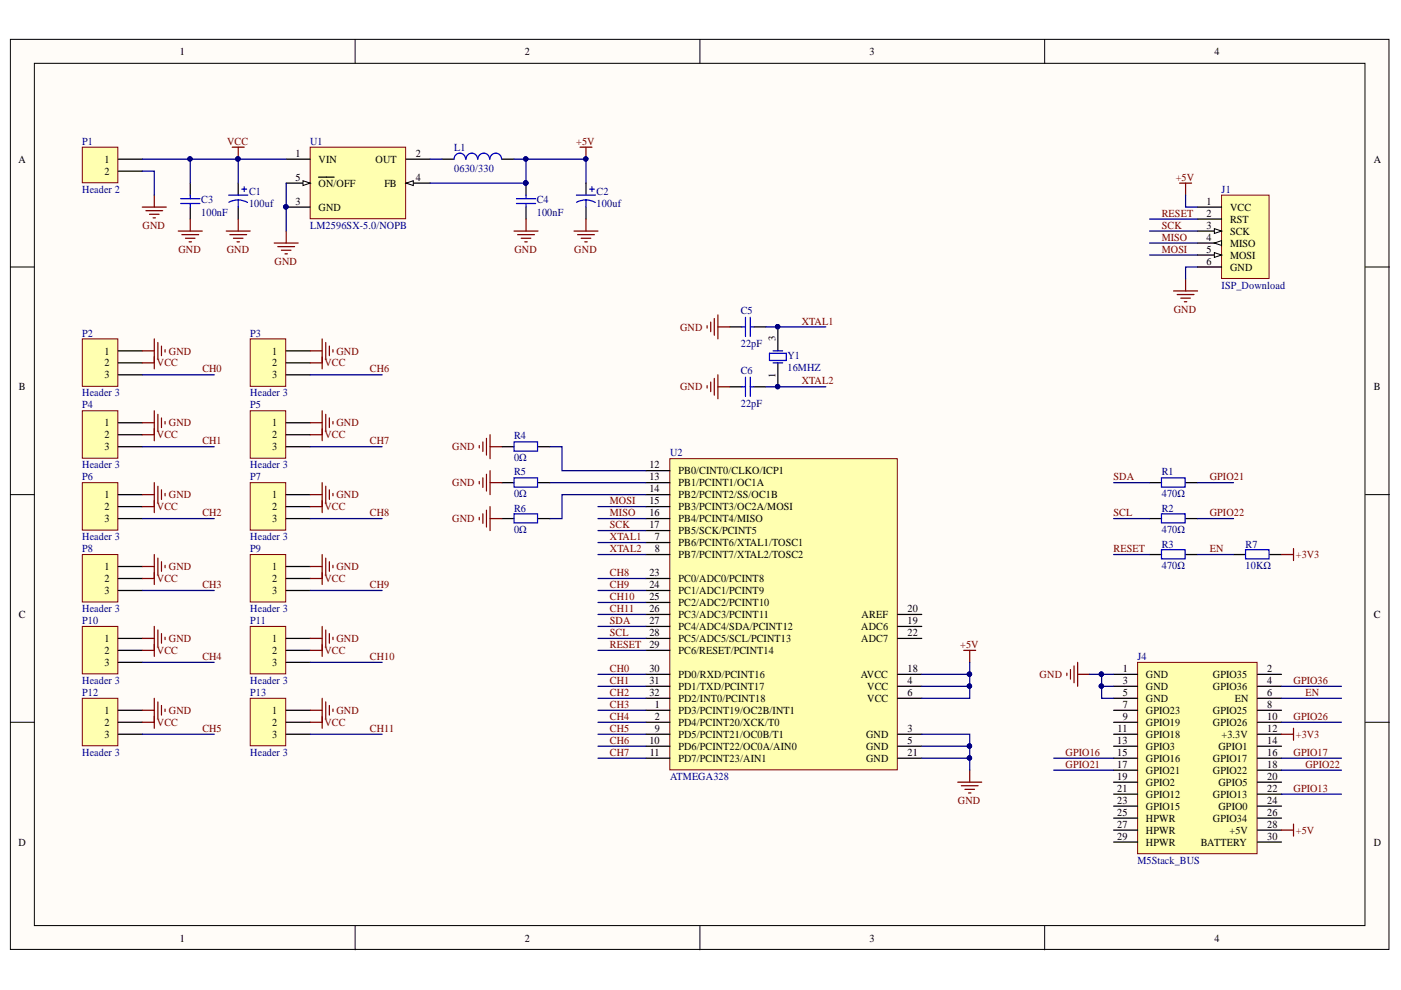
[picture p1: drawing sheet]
<svg xmlns="http://www.w3.org/2000/svg" width="297mm" height="210mm" viewBox="0 0 297 210" stroke-linecap="round" stroke-linejoin="round" font-family="sans-serif">
<g fill="#fffcf8" stroke="#000" stroke-width=".21">
<path d="M2.2 8.3h292.3v193h-292.3z"/>
<path d="M7.3 13.4h282.1v182.8h-282.1z"/>
</g>
<path d="M75.3 8.3v5.1M148.4 8.3v5.1M221.5 8.3v5.1M2.2 56.6h5.1M289.5 56.6h5.1M2.2 104.9h5.1M289.5 104.9h5.1M2.2 153.1h5.1M289.5 153.1h5.1M75.3 196.3v5.1M148.4 196.3v5.1M221.5 196.3v5.1" fill="none" stroke="#000" stroke-width=".21"/>
<path d="M241.2 140.4h25.3v40.6h-25.3z" fill="#ffffb0" stroke="#800000" stroke-width=".21"/>
<g fill="none" stroke="#000" stroke-width=".26">
<path d="M236.1 143h5.1M236.1 145.5h5.1M236.1 148.1h5.1M236.1 150.6h5.1M236.1 153.1h5.1M236.1 155.7h5.1M236.1 158.2h5.1M266.6 143h5.1M266.6 145.5h5.1M266.6 148.1h5.1M266.6 150.6h5.1M266.6 153.1h5.1"/>
<path d="M266.6 155.7h5.1M266.6 158.2h5.1M236.1 160.8h5.1M236.1 163.3h5.1M236.1 165.8h5.1M236.1 168.4h5.1M236.1 170.9h5.1M236.1 173.5h5.1M236.1 178.5h5.1M236.1 176h5.1M266.6 160.8h5.1M266.6 163.3h5.1"/>
<path d="M266.6 165.8h5.1M266.6 168.4h5.1M266.6 170.9h5.1M266.6 173.5h5.1M266.6 178.5h5.1M266.6 176h5.1"/>
</g>
<path d="M226.2 142.7v.5M227 142v2M227.7 141.2v3.6M228.5 140.4v5.1M228.5 143h2.5M271.7 176h2.5M274.2 174.7v2.6" fill="none" stroke="#800000" stroke-width=".26"/>
<path d="M142 97.3h48.2v65.9h-48.2z" fill="#ffffb0" stroke="#800000" stroke-width=".21"/>
<g fill="none" stroke="#000" stroke-width=".26">
<path d="M137 99.8h5M137 115h5M137 117.6h5M137 102.3h5M137 104.9h5M137 107.4h5M137 110h5M137 112.5h5M137 132.8h5M137 130.3h5M137 135.4h5M137 122.7h5"/>
<path d="M137 125.2h5M137 127.7h5M137 137.9h5M190.3 132.8h5.1M190.3 130.3h5.1M190.3 135.4h5.1M137 150.6h5M137 153.1h5M137 155.7h5M137 145.5h5M137 158.2h5M137 148.1h5"/>
<path d="M137 143h5M190.3 155.7h5.1M190.3 145.5h5.1M190.3 158.2h5.1M190.3 148.1h5.1M190.3 143h5.1M137 160.8h5M190.3 160.8h5.1"/>
</g>
<path d="M259 41.4h10.1v17.6h-10.1z" fill="#ffffb0" stroke="#800000" stroke-width=".21"/>
<path d="M253.9 43.9h5.1M253.9 46.4h5.1M253.9 49h5.1" fill="none" stroke="#000" stroke-width=".26"/>
<path d="M257.5 48.5l1.5 .5-1.5 .5z" fill="#fffcf8"/>
<path d="M257.5 48.5l1.5 .5-1.5 .5z" fill="none" stroke="#000" stroke-width=".21"/>
<path d="M253.9 51.5h5.1" fill="none" stroke="#000" stroke-width=".26"/>
<path d="M257.5 51.5l1.5-.5v1z" fill="#fffcf8"/>
<path d="M257.5 51.5l1.5-.5v1z" fill="none" stroke="#000" stroke-width=".21"/>
<path d="M253.9 54.1h5.1" fill="none" stroke="#000" stroke-width=".26"/>
<path d="M257.5 53.6l1.5 .5-1.5 .5z" fill="#fffcf8"/>
<path d="M257.5 53.6l1.5 .5-1.5 .5z" fill="none" stroke="#000" stroke-width=".21"/>
<path d="M253.9 56.6h5.1" fill="none" stroke="#000" stroke-width=".26"/>
<g fill="none" stroke="#800000" stroke-width=".26">
<path d="M250.1 38.8h2.5M251.4 38.8v2.6M251.4 59.1v2.6M248.8 61.7h5.1M249.6 62.5h3.5M250.3 63.2h2.1M251.1 64h.5M204.3 137.9h2.6M205.6 137.9v2.5M271.7 155.7h2.5M274.2 154.4v2.5M203.1 165.8h5"/>
<path d="M203.8 166.6h3.6M204.6 167.4h2M205.3 168.1h.6M205.6 163.3v2.5"/>
</g>
<path d="M65.8 31.2h20.2v15.2h-20.2z" fill="#ffffb0" stroke="#800000" stroke-width=".21"/>
<path d="M86.1 38.8h5.1" fill="none" stroke="#000" stroke-width=".26"/>
<path d="M86.1 38.8l1.5-.5v1z" fill="#fffcf8"/>
<path d="M86.1 38.8l1.5-.5v1z" fill="none" stroke="#000" stroke-width=".21"/>
<path d="M60.7 33.7h5.1M60.7 38.8h5.1" fill="none" stroke="#000" stroke-width=".26"/>
<path d="M64.2 38.3l1.6 .5-1.6 .5z" fill="#fffcf8"/>
<path d="M64.2 38.3l1.6 .5-1.6 .5z" fill="none" stroke="#000" stroke-width=".21"/>
<path d="M67.5 37.6h3.3M86.1 33.7h5.1M60.7 43.9h5.1" fill="none" stroke="#000" stroke-width=".26"/>
<circle cx="60.6" cy="43.9" r=".46" fill="#000080" stroke="#000080" stroke-width=".21"/>
<path d="M17.5 31.2h7.5v7.6h-7.5z" fill="#ffffb0" stroke="#800000" stroke-width=".21"/>
<g fill="none" stroke="#000" stroke-width=".26">
<path d="M25.1 33.7h5.1M25.1 36.3h5.1M40.3 38.8v2.6M50.5 38.8v2.6M93.7 33.7h2.6M106.4 33.7h2.6M111.5 38.8v2.6M124.2 38.8v2.6M40.3 43.9v2.5M50.5 43.9v2.5M111.5 43.9v2.5M124.2 43.9v2.5"/>
<path d="M154.8 69.3h2.5M159.8 69.3h2.6M164.9 69.3v5.1M164.9 76.9v5.1M154.8 82h2.5M159.8 82h2.6M243.7 102.3h2.6M243.7 110h2.6M243.7 117.6h2.6M251.4 102.3h2.5M251.4 110h2.5M251.4 117.6h2.5"/>
</g>
<g fill="none" stroke="#800000" stroke-width=".26">
<path d="M49.2 31.2h2.6M50.5 31.2v2.5M123 31.2h2.5M124.2 31.2v2.5M30.2 43.9h5.1M30.9 44.7h3.6M31.7 45.4h2M32.5 46.2h.5M32.7 41.4v2.5M37.8 49h5.1M38.6 49.8h3.5M39.3 50.5h2.1"/>
<path d="M40.1 51.3h.5M40.3 46.4v2.6M48 49h5.1M48.7 49.8h3.6M49.5 50.5h2M50.3 51.3h.5M50.5 46.4v2.6M58.1 51.5h5.1M58.9 52.3h3.6M59.7 53.1h2M60.4 53.8h.5M60.7 49v2.5"/>
<path d="M109 49h5.1M109.7 49.8h3.6M110.5 50.5h2M111.3 51.3h.5M111.5 46.4v2.6M121.7 49h5.1M122.5 49.8h3.5M123.2 50.5h2.1M124 51.3h.5M124.2 46.4v2.6M149.9 69.1v.5M150.7 68.3v2"/>
<path d="M151.4 67.5v3.6M152.2 66.8v5.1M152.2 79.5v5.1M152.2 69.3h2.6M149.9 81.8v.5M150.7 81v2M151.4 80.2v3.6M152.2 82h2.6"/>
</g>
<g fill="none" stroke="#00f" stroke-width=".26">
<path d="M51.8 39.6v1M98.7 33.7a1.22 1.22 0 0 0-1.2-1.2 1.22 1.22 0 0 0-1.2 1.2M101.3 33.7a1.22 1.22 0 0 0-1.3-1.2 1.22 1.22 0 0 0-1.2 1.2M103.8 33.7a1.23 1.23 0 0 0-1.2-1.2 1.23 1.23 0 0 0-1.3 1.2M106.3 33.7a1.23 1.23 0 0 0-1.2-1.2 1.23 1.23 0 0 0-1.2 1.2M125.5 39.6v1M38.3 42.1h4.1M38.3 43.1h4.1M40.3 41.4v.7M40.3 43.1v.8M48.5 41.4h4M50.5 42.4l.8 .1 1.2 .4"/>
<path d="M50.5 42.4l-1.2 .2-.8 .3M50.5 42.4v1.5M51.3 40.1h1M109.5 42.1h4.1M109.5 43.1h4.1M111.5 41.4v.7M111.5 43.1v.8M122.2 41.4h4.1M124.2 42.4l.9 .1 1.1 .4M124.2 42.4l-1.2 .2-.7 .3M124.2 42.4v1.5M125 40.1h1"/>
<path d="M157.3 69.3h.8M158.1 67.3v4M158.1 80v4M159.1 67.3v4M159.1 80v4M159.1 69.3h.7M163.1 74.9h3.6v1.5h-3.6zM163.9 74.4h2M163.9 76.9h2M157.3 82h.8M159.1 82h.7M246.3 101.3h5v2h-5z"/>
<path d="M246.3 108.9h5v2h-5zM246.3 116.6h5v1.9h-5z"/>
</g>
<g fill="#000080" stroke="#000080" stroke-width=".21">
<circle cx="50.5" cy="33.7" r=".46"/>
<circle cx="124.2" cy="33.7" r=".46"/>
<circle cx="111.5" cy="38.8" r=".47"/>
<circle cx="164.9" cy="82" r=".46"/>
<circle cx="164.9" cy="69.3" r=".46"/>
</g>
<path d="M17.5 71.9h7.5v10h-7.5z" fill="#ffffb0" stroke="#800000" stroke-width=".21"/>
<path d="M25.1 74.4h5.1M25.1 76.9h5.1M25.1 79.5h5.1" fill="none" stroke="#000" stroke-width=".26"/>
<path d="M30.2 74.4h2.5M30.2 76.9h2.5M32.7 71.9v6.3M33.5 72.6v3.6M34.2 73.4v2M35 74.1v.5" fill="none" stroke="#800000" stroke-width=".26"/>
<path d="M17.5 87.1h7.5v10.1h-7.5z" fill="#ffffb0" stroke="#800000" stroke-width=".21"/>
<path d="M25.1 89.6h5.1M25.1 92.2h5.1M25.1 94.7h5.1" fill="none" stroke="#000" stroke-width=".26"/>
<path d="M30.2 89.6h2.5M30.2 92.2h2.5M32.7 87.1v6.3M33.5 87.9v3.5M34.2 88.6v2M35 89.4v.5" fill="none" stroke="#800000" stroke-width=".26"/>
<path d="M17.5 102.3h7.5v10.1h-7.5z" fill="#ffffb0" stroke="#800000" stroke-width=".21"/>
<path d="M25.1 104.9h5.1M25.1 107.4h5.1M25.1 110h5.1" fill="none" stroke="#000" stroke-width=".26"/>
<path d="M30.2 104.9h2.5M30.2 107.4h2.5M32.7 102.3v6.4M33.5 103.1v3.6M34.2 103.9v2M35 104.6v.5" fill="none" stroke="#800000" stroke-width=".26"/>
<path d="M17.5 117.6h7.5v10h-7.5z" fill="#ffffb0" stroke="#800000" stroke-width=".21"/>
<path d="M25.1 120.1h5.1M25.1 122.7h5.1M25.1 125.2h5.1" fill="none" stroke="#000" stroke-width=".26"/>
<path d="M32.7 117.6v6.3M33.5 118.3v3.6M34.2 119.1v2M35 119.9v.5M30.2 120.1h2.5M30.2 122.7h2.5" fill="none" stroke="#800000" stroke-width=".26"/>
<path d="M17.5 132.8h7.5v10.1h-7.5z" fill="#ffffb0" stroke="#800000" stroke-width=".21"/>
<path d="M25.1 135.4h5.1M25.1 137.9h5.1M25.1 140.4h5.1" fill="none" stroke="#000" stroke-width=".26"/>
<path d="M30.2 135.4h2.5M30.2 137.9h2.5M32.7 132.8v6.4M33.5 133.6v3.5M34.2 134.3v2.1M35 135.1v.5" fill="none" stroke="#800000" stroke-width=".26"/>
<path d="M17.5 148.1h7.5v10h-7.5z" fill="#ffffb0" stroke="#800000" stroke-width=".21"/>
<path d="M25.1 150.6h5.1M25.1 153.1h5.1M25.1 155.7h5.1" fill="none" stroke="#000" stroke-width=".26"/>
<path d="M30.2 150.6h2.5M30.2 153.1h2.5M32.7 148.1v6.3M33.5 148.8v3.6M34.2 149.6v2M35 150.3v.6" fill="none" stroke="#800000" stroke-width=".26"/>
<path d="M53.1 71.9h7.5v10h-7.5z" fill="#ffffb0" stroke="#800000" stroke-width=".21"/>
<path d="M60.7 74.4h5.1M60.7 76.9h5.1M60.7 79.5h5.1" fill="none" stroke="#000" stroke-width=".26"/>
<path d="M65.8 74.4h2.5M65.8 76.9h2.5M68.3 71.9v6.3M69.1 72.6v3.6M69.8 73.4v2M70.6 74.1v.5" fill="none" stroke="#800000" stroke-width=".26"/>
<path d="M53.1 87.1h7.5v10.1h-7.5z" fill="#ffffb0" stroke="#800000" stroke-width=".21"/>
<path d="M60.7 89.6h5.1M60.7 92.2h5.1M60.7 94.7h5.1" fill="none" stroke="#000" stroke-width=".26"/>
<path d="M65.8 89.6h2.5M65.8 92.2h2.5M68.3 87.1v6.3M69.1 87.9v3.5M69.8 88.6v2M70.6 89.4v.5" fill="none" stroke="#800000" stroke-width=".26"/>
<path d="M53.1 102.3h7.5v10.1h-7.5z" fill="#ffffb0" stroke="#800000" stroke-width=".21"/>
<path d="M60.7 104.9h5.1M60.7 107.4h5.1M60.7 110h5.1" fill="none" stroke="#000" stroke-width=".26"/>
<path d="M65.8 104.9h2.5M65.8 107.4h2.5M68.3 102.3v6.4M69.1 103.1v3.6M69.8 103.9v2M70.6 104.6v.5" fill="none" stroke="#800000" stroke-width=".26"/>
<path d="M53.1 117.6h7.5v10h-7.5z" fill="#ffffb0" stroke="#800000" stroke-width=".21"/>
<path d="M60.7 120.1h5.1M60.7 122.7h5.1M60.7 125.2h5.1" fill="none" stroke="#000" stroke-width=".26"/>
<path d="M68.3 117.6v6.3M69.1 118.3v3.6M69.8 119.1v2M70.6 119.9v.5M65.8 120.1h2.5M65.8 122.7h2.5" fill="none" stroke="#800000" stroke-width=".26"/>
<path d="M53.1 132.8h7.5v10.1h-7.5z" fill="#ffffb0" stroke="#800000" stroke-width=".21"/>
<path d="M60.7 135.4h5.1M60.7 137.9h5.1M60.7 140.4h5.1" fill="none" stroke="#000" stroke-width=".26"/>
<path d="M65.8 135.4h2.5M65.8 137.9h2.5M68.3 132.8v6.4M69.1 133.6v3.5M69.8 134.3v2.1M70.6 135.1v.5" fill="none" stroke="#800000" stroke-width=".26"/>
<path d="M53.1 148.1h7.5v10h-7.5z" fill="#ffffb0" stroke="#800000" stroke-width=".21"/>
<path d="M106.4 94.7h2.6M114.1 94.7h2.5M106.4 102.3h2.6M106.4 110h2.6M114.1 102.3h2.5M114.1 110h2.5M261.5 117.6h2.6M269.2 117.6h2.5M60.7 150.6h5.1M60.7 153.1h5.1M60.7 155.7h5.1" fill="none" stroke="#000" stroke-width=".26"/>
<g fill="none" stroke="#800000" stroke-width=".26">
<path d="M101.6 94.5v.5M102.4 93.7v2M103.1 92.9v3.6M103.9 92.2v5.1M103.9 99.8v5.1M103.9 94.7h2.5M101.6 102.1v.5M101.6 109.7v.5M102.4 101.3v2M102.4 108.9v2.1M103.1 100.6v3.5M103.1 108.2v3.5"/>
<path d="M103.9 107.4v5.1M103.9 102.3h2.5M103.9 110h2.5M271.7 117.6h2.5M274.2 116.3v2.5M65.8 150.6h2.5M65.8 153.1h2.5M68.3 148.1v6.3M69.1 148.8v3.6M69.8 149.6v2M70.6 150.3v.6"/>
</g>
<path d="M109 93.7h5v2h-5zM109 101.3h5v2h-5zM109 108.9h5v2h-5zM264.1 116.6h5v1.9h-5z" fill="none" stroke="#00f" stroke-width=".26"/>
<g fill="none" stroke="#000080" stroke-width=".26">
<path d="M30.2 33.7h30.5M30.2 36.3h2.5v5.1M40.3 33.7v5.1M50.5 33.7v5.1M60.7 38.8v10.2M91.2 33.7h2.5M109 33.7h2.5v5.1h-20.3M111.5 33.7h12.7v5.1M243.7 46.4h10.2M243.7 49h10.2M243.7 51.5h10.2M243.7 54.1h10.2"/>
<path d="M251.4 41.4v2.5h2.5M253.9 56.6h-2.5v2.5M30.2 79.5h15.2M65.8 79.5h15.2M162.4 69.3h12.7M30.2 94.7h15.2M65.8 94.7h15.2M116.6 94.7h2.6v5.1h17.8M162.4 82h12.7M30.2 110h15.2M65.8 110h15.2M116.6 102.3h20.4"/>
<path d="M126.8 115h10.2M126.8 117.6h10.2M126.8 107.4h10.2M126.8 110h10.2M126.8 112.5h10.2M137 104.9h-17.8v5.1h-2.6M236.1 117.6h7.6M236.1 110h7.6M236.1 102.3h7.6M253.9 117.6h7.6M253.9 110h7.6M253.9 102.3h7.6"/>
<path d="M30.2 125.2h15.2M65.8 125.2h15.2M126.8 132.8h10.2M126.8 135.4h10.2M126.8 137.9h10.2M126.8 122.7h10.2M126.8 125.2h10.2M126.8 127.7h10.2M126.8 130.3h10.2M30.2 155.7h15.2M30.2 140.4h15.2M65.8 155.7h15.2"/>
<path d="M65.8 140.4h15.2M126.8 145.5h10.2M126.8 158.2h10.2M126.8 148.1h10.2M126.8 150.6h10.2M126.8 143h10.2M126.8 153.1h10.2M126.8 155.7h10.2M195.4 155.7h10.2v7.6M195.4 158.2h10.2M195.4 143h10.2M205.6 145.5v2.6h-10.2"/>
<path d="M205.6 140.4v5.1h-10.2M231 143h5.1M233.6 143v5.1h2.5M233.6 145.5h2.5M271.7 145.5h12.7M271.7 148.1h12.7M271.7 153.1h12.7M126.8 160.8h10.2M195.4 160.8h10.2M223.4 160.8h12.7M223.4 163.3h12.7M271.7 160.8h12.7"/>
<path d="M271.7 168.4h12.7M271.7 163.3h12.7"/>
</g>
<g fill="#000080" stroke="#000080" stroke-width=".21">
<circle cx="233.5" cy="145.5" r=".46"/>
<circle cx="233.5" cy="142.9" r=".47"/>
<circle cx="205.5" cy="145.5" r=".46"/>
<circle cx="205.5" cy="160.7" r=".46"/>
<circle cx="205.5" cy="158.2" r=".47"/>
<circle cx="205.5" cy="142.9" r=".47"/>
<circle cx="40.3" cy="33.7" r=".46"/>
<circle cx="50.5" cy="33.7" r=".46"/>
<circle cx="60.6" cy="43.9" r=".46"/>
<circle cx="111.5" cy="38.8" r=".47"/>
<circle cx="111.5" cy="33.7" r=".46"/>
<circle cx="124.2" cy="33.7" r=".46"/>
<circle cx="164.9" cy="82" r=".46"/>
<circle cx="164.9" cy="69.3" r=".46"/>
</g>
<g font-size="2.3">
<text x="38.2" y="11.7">1</text>
<text x="111.3" y="11.7">2</text>
<text x="184.4" y="11.7">3</text>
<text x="257.5" y="11.7">4</text>
<text x="3.9" y="34.5">A</text>
<text x="22.2" y="34.5">1</text>
<text x="62.6" y="33.2">1</text>
<text x="67.5" y="34.5">VIN</text>
<text x="79.6" y="34.5">OUT</text>
<text x="88.2" y="33.2">2</text>
<text x="291.3" y="34.5">A</text>
<text x="22.2" y="37">2</text>
<text x="62.6" y="38.3">5</text>
<text x="67.5" y="39.6">ON/OFF</text>
<text x="81.5" y="39.6">FB</text>
<text x="88.2" y="38.3">4</text>
<text x="62.6" y="43.5">3</text>
<text x="67.5" y="44.7">GND</text>
<text x="255.8" y="43.5">1</text>
<text x="255.8" y="46">2</text>
<text x="260.8" y="44.7">VCC</text>
<text x="260.8" y="47.3">RST</text>
<text x="255.8" y="48.5">3</text>
<text x="255.8" y="51.1">4</text>
<text x="255.8" y="53.6">5</text>
<text x="260.8" y="49.8">SCK</text>
<text x="260.8" y="52.3">MISO</text>
<text x="255.8" y="56.1">6</text>
<text x="260.8" y="54.9">MOSI</text>
<text x="260.8" y="57.4">GND</text>
<text x="22.2" y="75.2">1</text>
<text x="22.2" y="77.7">2</text>
<text x="57.7" y="75.2">1</text>
<text x="57.7" y="77.7">2</text>
<text x="4" y="82.8">B</text>
<text x="22.2" y="80.2">3</text>
<text x="57.7" y="80.2">3</text>
<text x="291.3" y="82.8">B</text>
<text x="22.2" y="90.4">1</text>
<text x="22.2" y="92.9">2</text>
<text x="22.2" y="95.5">3</text>
<text x="57.7" y="90.4">1</text>
<text x="57.7" y="92.9">2</text>
<text x="57.7" y="95.5">3</text>
<text x="137.7" y="99.3">12</text>
<text x="137.7" y="101.8">13</text>
<text x="143.8" y="100.5">PB0/CINT0/CLKO/ICP1</text>
<text x="22.2" y="105.7">1</text>
<text x="57.7" y="105.7">1</text>
<text x="137.7" y="104.4">14</text>
<text x="137.7" y="107">15</text>
<text x="143.8" y="103.1">PB1/PCINT1/OC1A</text>
<text x="143.8" y="105.7">PB2/PCINT2/SS/OC1B</text>
<text x="22.2" y="108.2">2</text>
<text x="22.2" y="110.8">3</text>
<text x="57.7" y="108.2">2</text>
<text x="57.7" y="110.8">3</text>
<text x="137.7" y="109.5">16</text>
<text x="137.7" y="112">17</text>
<text x="143.8" y="108.2">PB3/PCINT3/OC2A/MOSI</text>
<text x="143.8" y="110.8">PB4/PCINT4/MISO</text>
<text x="143.8" y="113.3">PB5/SCK/PCINT5</text>
<text x="138.9" y="114.6">7</text>
<text x="138.9" y="117.1">8</text>
<text x="143.8" y="115.8">PB6/PCINT6/XTAL1/TOSC1</text>
<text x="143.8" y="118.4">PB7/PCINT7/XTAL2/TOSC2</text>
<text x="22.2" y="120.9">1</text>
<text x="22.2" y="123.4">2</text>
<text x="22.2" y="126">3</text>
<text x="57.7" y="120.9">1</text>
<text x="57.7" y="123.4">2</text>
<text x="57.7" y="126">3</text>
<text x="137.7" y="122.2">23</text>
<text x="137.7" y="124.7">24</text>
<text x="143.8" y="123.4">PC0/ADC0/PCINT8</text>
<text x="143.8" y="126">PC1/ADC1/PCINT9</text>
<text x="4" y="131.1">C</text>
<text x="137.7" y="127.2">25</text>
<text x="137.7" y="129.8">26</text>
<text x="143.8" y="128.5">PC2/ADC2/PCINT10</text>
<text x="143.8" y="131.1">PC3/ADC3/PCINT11</text>
<text x="182.7" y="131.1">AREF</text>
<text x="192.4" y="129.8">20</text>
<text x="291.3" y="131.1">C</text>
<text x="22.2" y="136.1">1</text>
<text x="57.7" y="136.1">1</text>
<text x="137.7" y="132.3">27</text>
<text x="137.7" y="134.9">28</text>
<text x="137.7" y="137.4">29</text>
<text x="143.8" y="133.6">PC4/ADC4/SDA/PCINT12</text>
<text x="143.8" y="136.1">PC5/ADC5/SCL/PCINT13</text>
<text x="182.6" y="133.6">ADC6</text>
<text x="182.6" y="136.1">ADC7</text>
<text x="192.4" y="132.3">19</text>
<text x="192.4" y="134.9">22</text>
<text x="22.2" y="138.7">2</text>
<text x="22.2" y="141.2">3</text>
<text x="57.7" y="138.7">2</text>
<text x="57.7" y="141.2">3</text>
<text x="137.7" y="142.5">30</text>
<text x="143.8" y="138.7">PC6/RESET/PCINT14</text>
<text x="143.8" y="143.7">PD0/RXD/PCINT16</text>
<text x="182.5" y="143.7">AVCC</text>
<text x="192.4" y="142.5">18</text>
<text x="238" y="142.5">1</text>
<text x="242.9" y="143.7">GND</text>
<text x="257.2" y="143.7">GPIO35</text>
<text x="268.7" y="142.5">2</text>
<text x="137.7" y="145">31</text>
<text x="137.7" y="147.5">32</text>
<text x="143.8" y="146.3">PD1/TXD/PCINT17</text>
<text x="143.8" y="148.8">PD2/INT0/PCINT18</text>
<text x="183.9" y="146.3">VCC</text>
<text x="183.9" y="148.8">VCC</text>
<text x="192.4" y="145">4</text>
<text x="192.4" y="147.5">6</text>
<text x="238" y="145">3</text>
<text x="238" y="147.5">5</text>
<text x="242.9" y="146.3">GND</text>
<text x="242.9" y="148.8">GND</text>
<text x="257.2" y="146.3">GPIO36</text>
<text x="261.8" y="148.8">EN</text>
<text x="268.7" y="145">4</text>
<text x="268.7" y="147.5">6</text>
<text x="22.2" y="151.3">1</text>
<text x="22.2" y="153.9">2</text>
<text x="57.7" y="151.3">1</text>
<text x="57.7" y="153.9">2</text>
<text x="138.9" y="150.1">1</text>
<text x="138.9" y="152.6">2</text>
<text x="138.9" y="155.2">9</text>
<text x="143.8" y="151.3">PD3/PCINT19/OC2B/INT1</text>
<text x="143.8" y="153.9">PD4/PCINT20/XCK/T0</text>
<text x="192.4" y="155.2">3</text>
<text x="236.9" y="155.2">11</text>
<text x="238" y="150.1">7</text>
<text x="238" y="152.6">9</text>
<text x="242.9" y="151.3">GPIO23</text>
<text x="242.9" y="153.9">GPIO19</text>
<text x="257.2" y="151.3">GPIO25</text>
<text x="257.2" y="153.9">GPIO26</text>
<text x="268.7" y="150.1">8</text>
<text x="268.7" y="152.6">10</text>
<text x="268.7" y="155.2">12</text>
<text x="22.2" y="156.4">3</text>
<text x="57.7" y="156.4">3</text>
<text x="137.7" y="157.7">10</text>
<text x="137.8" y="160.2">11</text>
<text x="143.8" y="156.4">PD5/PCINT21/OC0B/T1</text>
<text x="143.8" y="159">PD6/PCINT22/OC0A/AIN0</text>
<text x="143.8" y="161.5">PD7/PCINT23/AIN1</text>
<text x="183.6" y="156.4">GND</text>
<text x="183.6" y="159">GND</text>
<text x="183.6" y="161.5">GND</text>
<text x="192.4" y="157.7">5</text>
<text x="192.4" y="160.2">21</text>
<text x="236.8" y="157.7">13</text>
<text x="236.8" y="160.2">15</text>
<text x="242.9" y="156.4">GPIO18</text>
<text x="242.9" y="159">GPIO3</text>
<text x="242.9" y="161.5">GPIO16</text>
<text x="257.2" y="161.5">GPIO17</text>
<text x="258.3" y="159">GPIO1</text>
<text x="259" y="156.4">+3.3V</text>
<text x="268.7" y="157.7">14</text>
<text x="268.7" y="160.2">16</text>
<text x="236.8" y="162.8">17</text>
<text x="236.8" y="165.4">19</text>
<text x="236.8" y="167.9">21</text>
<text x="242.9" y="164.1">GPIO21</text>
<text x="242.9" y="166.6">GPIO2</text>
<text x="257.2" y="164.1">GPIO22</text>
<text x="258.3" y="166.6">GPIO5</text>
<text x="268.7" y="162.8">18</text>
<text x="268.7" y="165.4">20</text>
<text x="268.7" y="167.9">22</text>
<text x="236.8" y="170.5">23</text>
<text x="236.8" y="173">25</text>
<text x="242.9" y="169.2">GPIO12</text>
<text x="242.9" y="171.7">GPIO15</text>
<text x="257.2" y="169.2">GPIO13</text>
<text x="258.3" y="171.7">GPIO0</text>
<text x="268.7" y="170.5">24</text>
<text x="268.7" y="173">26</text>
<text x="3.9" y="179.3">D</text>
<text x="236.8" y="178.1">29</text>
<text x="236.8" y="175.5">27</text>
<text x="242.9" y="174.3">HPWR</text>
<text x="242.9" y="179.3">HPWR</text>
<text x="242.9" y="176.8">HPWR</text>
<text x="254.6" y="179.3">BATTERY</text>
<text x="257.2" y="174.3">GPIO34</text>
<text x="260.7" y="176.8">+5V</text>
<text x="268.7" y="175.5">28</text>
<text x="268.7" y="178.1">30</text>
<text x="291.3" y="179.3">D</text>
<text x="38.2" y="199.6">1</text>
<text x="111.3" y="199.6">2</text>
<text x="184.4" y="199.6">3</text>
<text x="257.5" y="199.6">4</text>
</g>
<g font-size="2.3" fill="#000080">
<text x="17.4" y="30.7">P1</text>
<text x="65.7" y="30.7">U1</text>
<text x="96.3" y="32">L1</text>
<text x="17.4" y="40.8">Header 2</text>
<text x="52.8" y="41.3">C1</text>
<text x="96.3" y="36.5">0630/330</text>
<text x="126.5" y="41.3">C2</text>
<text x="259" y="40.8">J1</text>
<text x="42.6" y="43.1">C3</text>
<text x="42.6" y="45.7">100nF</text>
<text x="52.8" y="44">100uf</text>
<text x="113.8" y="43.1">C4</text>
<text x="113.8" y="45.7">100nF</text>
<text x="126.5" y="44">100uf</text>
<text x="65.7" y="48.5">LM2596SX-5.0/NOPB</text>
<text x="259" y="61.2">ISP_Download</text>
<text x="17.4" y="71.4">P2</text>
<text x="53.1" y="71.4">P3</text>
<text x="157" y="66.5">C5</text>
<text x="157" y="73.6">22pF</text>
<text x="166.9" y="76.2">Y1</text>
<text x="157" y="79.2">C6</text>
<text x="166.9" y="78.7">16MHZ</text>
<text x="17.4" y="84">Header 3</text>
<text x="17.4" y="86.6">P4</text>
<text x="53.1" y="84">Header 3</text>
<text x="53.1" y="86.6">P5</text>
<text x="157" y="86.3">22pF</text>
<text x="109" y="93.2">R4</text>
<text x="17.4" y="99.3">Header 3</text>
<text x="17.4" y="101.8">P6</text>
<text x="53.1" y="99.3">Header 3</text>
<text x="53.1" y="101.8">P7</text>
<text x="109" y="97.7">0Ω</text>
<text x="109" y="100.8">R5</text>
<text x="142.1" y="96.7">U2</text>
<text x="246.3" y="100.8">R1</text>
<text x="109" y="105.4">0Ω</text>
<text x="246.3" y="105.4">470Ω</text>
<text x="109" y="108.5">R6</text>
<text x="109" y="113">0Ω</text>
<text x="246.3" y="108.5">R2</text>
<text x="246.3" y="113">470Ω</text>
<text x="17.4" y="114.6">Header 3</text>
<text x="17.4" y="117.1">P8</text>
<text x="53.1" y="114.6">Header 3</text>
<text x="53.1" y="117.1">P9</text>
<text x="246.3" y="116.1">R3</text>
<text x="264.1" y="116.1">R7</text>
<text x="246.3" y="120.7">470Ω</text>
<text x="264.1" y="120.7">10KΩ</text>
<text x="17.4" y="129.8">Header 3</text>
<text x="53.1" y="129.8">Header 3</text>
<text x="17.4" y="132.3">P10</text>
<text x="53.1" y="132.3">P11</text>
<text x="241.2" y="139.9">J4</text>
<text x="17.4" y="145">Header 3</text>
<text x="17.4" y="147.5">P12</text>
<text x="53.1" y="145">Header 3</text>
<text x="53.1" y="147.5">P13</text>
<text x="17.4" y="160.2">Header 3</text>
<text x="53.1" y="160.2">Header 3</text>
<text x="142.1" y="165.4">ATMEGA328</text>
<text x="241.2" y="183.1">M5Stack_BUS</text>
</g>
<g font-size="2.3" fill="#800000">
<text x="48.1" y="30.7">VCC</text>
<text x="122.2" y="30.7">+5V</text>
<text x="249.3" y="38.3">+5V</text>
<text x="246.3" y="46">RESET</text>
<text x="30.2" y="48.5">GND</text>
<text x="37.8" y="53.6">GND</text>
<text x="48.1" y="53.6">GND</text>
<text x="109.1" y="53.6">GND</text>
<text x="121.8" y="53.6">GND</text>
<text x="246.3" y="48.5">SCK</text>
<text x="246.3" y="51.1">MISO</text>
<text x="246.3" y="53.6">MOSI</text>
<text x="58.2" y="56.1">GND</text>
<text x="144.2" y="70.1">GND</text>
<text x="170" y="68.8">XTAL1</text>
<text x="248.9" y="66.3">GND</text>
<text x="33.3" y="77.7">VCC</text>
<text x="35.8" y="75.2">GND</text>
<text x="68.8" y="77.7">VCC</text>
<text x="71.3" y="75.2">GND</text>
<text x="42.9" y="79">CH0</text>
<text x="78.4" y="79">CH6</text>
<text x="144.2" y="82.8">GND</text>
<text x="170" y="81.5">XTAL2</text>
<text x="33.3" y="92.9">VCC</text>
<text x="35.8" y="90.4">GND</text>
<text x="42.9" y="94.2">CH1</text>
<text x="68.8" y="92.9">VCC</text>
<text x="71.3" y="90.4">GND</text>
<text x="78.4" y="94.2">CH7</text>
<text x="95.9" y="95.5">GND</text>
<text x="236.1" y="101.8">SDA</text>
<text x="256.5" y="101.8">GPIO21</text>
<text x="35.8" y="105.7">GND</text>
<text x="71.3" y="105.7">GND</text>
<text x="95.9" y="103.1">GND</text>
<text x="129.3" y="107">MOSI</text>
<text x="33.3" y="108.2">VCC</text>
<text x="42.9" y="109.5">CH2</text>
<text x="68.8" y="108.2">VCC</text>
<text x="78.4" y="109.5">CH8</text>
<text x="95.9" y="110.8">GND</text>
<text x="129.3" y="112">SCK</text>
<text x="129.3" y="109.5">MISO</text>
<text x="236.1" y="109.5">SCL</text>
<text x="256.5" y="109.5">GPIO22</text>
<text x="129.3" y="114.6">XTAL1</text>
<text x="129.3" y="117.1">XTAL2</text>
<text x="236.1" y="117.1">RESET</text>
<text x="256.5" y="117.1">EN</text>
<text x="274.8" y="118.4">+3V3</text>
<text x="33.3" y="123.4">VCC</text>
<text x="35.8" y="120.9">GND</text>
<text x="42.9" y="124.7">CH3</text>
<text x="68.8" y="123.4">VCC</text>
<text x="71.3" y="120.9">GND</text>
<text x="78.4" y="124.7">CH9</text>
<text x="129.3" y="122.2">CH8</text>
<text x="129.3" y="124.7">CH9</text>
<text x="129.3" y="127.2">CH10</text>
<text x="129.3" y="129.8">CH11</text>
<text x="35.8" y="136.1">GND</text>
<text x="71.3" y="136.1">GND</text>
<text x="129.3" y="132.3">SDA</text>
<text x="129.3" y="134.9">SCL</text>
<text x="129.3" y="137.4">RESET</text>
<text x="203.6" y="137.4">+5V</text>
<text x="33.3" y="138.7">VCC</text>
<text x="42.9" y="139.9">CH4</text>
<text x="68.8" y="138.7">VCC</text>
<text x="78.4" y="139.9">CH10</text>
<text x="129.3" y="142.5">CH0</text>
<text x="220.4" y="143.7">GND</text>
<text x="129.3" y="145">CH1</text>
<text x="129.3" y="147.5">CH2</text>
<text x="274.2" y="145">GPIO36</text>
<text x="276.8" y="147.5">EN</text>
<text x="33.3" y="153.9">VCC</text>
<text x="35.8" y="151.3">GND</text>
<text x="42.9" y="155.2">CH5</text>
<text x="68.8" y="153.9">VCC</text>
<text x="71.3" y="151.3">GND</text>
<text x="78.4" y="155.2">CH11</text>
<text x="129.3" y="150.1">CH3</text>
<text x="129.3" y="152.6">CH4</text>
<text x="129.3" y="155.2">CH5</text>
<text x="274.2" y="152.6">GPIO26</text>
<text x="129.3" y="157.7">CH6</text>
<text x="129.3" y="160.2">CH7</text>
<text x="225.9" y="160.2">GPIO16</text>
<text x="274.2" y="160.2">GPIO17</text>
<text x="274.8" y="156.4">+3V3</text>
<text x="225.9" y="162.8">GPIO21</text>
<text x="274.2" y="167.9">GPIO13</text>
<text x="276.8" y="162.8">GPIO22</text>
<text x="203.1" y="170.5">GND</text>
<text x="274.8" y="176.8">+5V</text>
</g>
<g font-size="2.2">
<text x="164.4" y="72.4" transform="rotate(-90 164.4 72.4)">3</text>
<text x="164.4" y="80.2" transform="rotate(-90 164.4 80.2)">1</text>
</g>
</svg>
